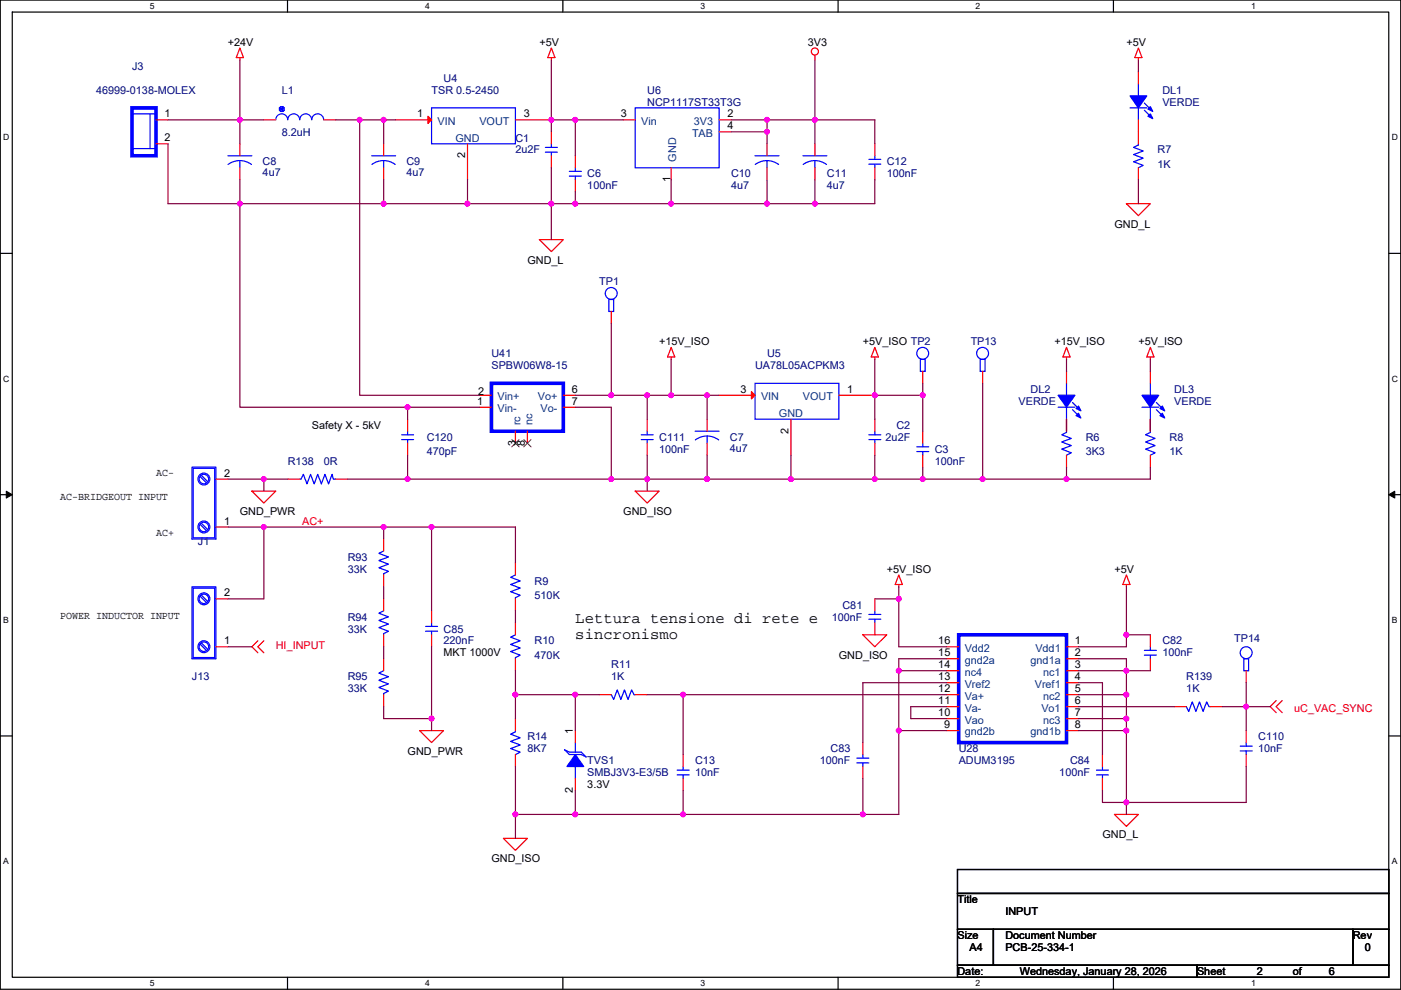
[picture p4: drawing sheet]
<svg xmlns="http://www.w3.org/2000/svg" width="297mm" height="210mm" viewBox="0 0 297 210" stroke-linecap="round" stroke-linejoin="round" font-family="sans-serif">
<path d="M.1 0h296.9v209.8h-296.9zM2.6 2.6h291.8v204.7h-291.8z" fill="none" stroke="#000" stroke-width=".25"/>
<g fill="#fff">
<path d="M31.8 .3h1v2h-1z"/>
<path d="M31.8 207.5h1v2.1h-1z"/>
</g>
<path d="M61 0v2.6M61 207.3v2.5" fill="none" stroke="#000" stroke-width=".25"/>
<g fill="#fff">
<path d="M90.1 .3h1v2h-1z"/>
<path d="M90.1 207.5h1v2.1h-1z"/>
</g>
<path d="M119.3 0v2.6M119.3 207.3v2.5" fill="none" stroke="#000" stroke-width=".25"/>
<g fill="#fff">
<path d="M148.5 .3h1v2h-1z"/>
<path d="M148.5 207.5h1v2.1h-1z"/>
</g>
<path d="M177.7 0v2.6M177.7 207.3v2.5" fill="none" stroke="#000" stroke-width=".25"/>
<g fill="#fff">
<path d="M206.9 .3h1v2h-1z"/>
<path d="M206.9 207.5h1v2.1h-1z"/>
</g>
<path d="M236.1 0v2.6M236.1 207.3v2.5" fill="none" stroke="#000" stroke-width=".25"/>
<g fill="#fff">
<path d="M265.2 .3h1v2h-1z"/>
<path d="M265.2 207.5h1v2.1h-1z"/>
<path d="M.7 28.2h1.3v2h-1.3z"/>
<path d="M295.1 28.2h1.3v2h-1.3z"/>
<path d="M.7 79.3h1.3v2.1h-1.3z"/>
<path d="M295.1 79.3h1.3v2.1h-1.3z"/>
</g>
<path d="M.1 53.7h2.5M294.4 53.7h2.6" fill="none" stroke="#000" stroke-width=".25"/>
<g fill="#fff">
<path d="M.7 130.5h1.2v2h-1.2z"/>
<path d="M295.1 130.5h1.2v2h-1.2z"/>
</g>
<path d="M.1 104.9h2.5M294.4 104.9h2.6" fill="none" stroke="#000" stroke-width=".25"/>
<path d="M1.3 104.2l1.3 .7-1.3 .7zM294.4 104.9l1.3-.7v1.4z" fill="#000" stroke="#000" stroke-width=".21"/>
<g fill="#fff">
<path d="M.7 181.7h1.2v2h-1.2z"/>
<path d="M295.1 181.7h1.2v2h-1.2z"/>
</g>
<path d="M.1 156.1h2.5M294.4 156.1h2.6M203 184.4h91.4v5.1h-91.4zM203 189.5h91.4v7.6h-91.4zM203 197.1h7.6v7.6h-7.6zM210.6 197.1h76.2v7.6h-76.2zM286.8 197.1h7.6v7.6h-7.6zM203 204.7h50.8v2.6h-50.8zM253.8 204.7h40.6v2.6h-40.6z" fill="none" stroke="#000" stroke-width=".25"/>
<g fill="none" stroke="#f00" stroke-width=".25">
<path d="M50.9 10.2l.7 2h-1.5zM50.9 12.2v.5M116.9 10.2l.8 2h-1.6zM116.9 12.2v.5M172.8 11.7v1M241.4 12.2v.5M241.4 15.3v2.5M241.4 10.2l.7 2h-1.5zM33.1 25.4h2.5M33.1 30.5h2.5M50.9 30.5v2.5M50.9 35.6v2.5"/>
<path d="M55.9 25.4h2.6M68.6 25.4h2.6M81.3 30.5v2.5M81.3 35.6v2.5M83.9 25.4h7.6M99.1 30.5v7.6M109.3 25.4h7.6M116.9 28v2.5M116.9 33v2.6M122 38.1v2.6M122 33v2.6M132.1 25.4h2.6"/>
<path d="M142.3 35.6v2.5M152.5 25.4h2.5M152.5 28h2.5M162.6 30.5v2.5M162.6 35.6v2.5M172.8 30.5v2.5M172.8 35.6v2.5M185.5 35.6v2.5M185.5 30.5v2.5M241.4 35.6v2.5M241.4 25.4v5.1M114.4 50.8h5l-2.5 2.6z"/>
<path d="M238.8 43.2h5.1l-2.5 2.5zM129.6 66.1v2.5M142.3 73.7l.8 2h-1.6zM142.3 75.7v.5M185.5 75.7v.5M185.5 73.7l.7 2h-1.5zM195.6 78.8v2.5M208.3 78.8v2.5M226.1 75.7v.5M226.1 73.7l.8 2h-1.5zM226.1 78.8v2.5M243.9 78.8v2.5"/>
<path d="M243.9 75.7v.5M243.9 73.7l.8 2h-1.6zM86.4 94v2.5M86.4 88.9v2.6M101.7 83.8h2.5M101.7 86.4h2.5M109.3 91.5v2.5M111.8 91.5v2.5M119.4 83.8h2.6M119.4 86.4h2.6M137.2 94v2.5M137.2 88.9v2.6"/>
<path d="M149.9 88.9v2.6M149.9 94v2.5M152.5 83.8h7.6M167.7 88.9v7.6M177.9 83.8h7.6M185.5 88.9v2.6M185.5 94v2.5M195.6 96.5v2.6M195.6 91.5v2.5M226.1 96.5v2.6M226.1 88.9v2.6zM243.9 88.9v2.6z"/>
<path d="M243.9 96.5v2.6M45.8 111.8h2.5M45.8 101.6h2.5M53.4 104.2h5.1l-2.6 2.5zM61 101.6h2.6M71.2 101.6h2.5M81.3 114.3v2.6M109.3 119.4v2.5M134.7 104.2h5.1l-2.6 2.5zM45.8 137.2h2.5M45.8 127h2.5M54.7 135.9l-1.3 1.3 1.3 1.3"/>
<path d="M55.9 135.9l-1.2 1.3 1.2 1.3M81.3 127v2.6M81.3 134.6v2.6M81.3 139.7v2.6M81.3 121.9v2.6M91.5 134.6v2.6M91.5 129.6v2.5M109.3 132.1v2.5M109.3 139.7v2.6M109.3 127v2.6M182.9 134.6h5.1l-2.5 2.6zM185.5 132.1v2.5"/>
<path d="M185.5 127v2.6M190.6 124v.5M190.6 121.9l.7 2.1h-1.5zM200.7 139.7h2.6M200.7 137.2h2.6M226.1 137.2h2.6M226.1 139.7h2.6M238.8 124v.5M238.8 121.9l.8 2.1h-1.5zM243.9 139.7v2.6M243.9 134.6v2.6M81.3 147.3v2.6"/>
<path d="M89 155h5l-2.5 2.5zM109.3 152.4v2.6M122 155v2.5M127.1 147.3h2.5M134.7 147.3h2.5M182.9 157.5v2.5M200.7 155h2.6M200.7 152.4h2.6M200.7 149.9h2.6M200.7 147.3h2.6M200.7 144.8h2.6M200.7 142.3h2.6"/>
<path d="M226.1 155h2.6M226.1 142.3h2.6M226.1 144.8h2.6M226.1 147.3h2.6M226.1 149.9h2.6M226.1 152.4h2.6M249 149.9h2.5M256.6 149.9h2.5M264.2 142.3v2.5M264.2 155v2.5M270.6 148.6l-1.3 1.3 1.3 1.3M271.8 148.6l-1.2 1.3 1.2 1.3"/>
<path d="M106.7 177.8h5.1l-2.5 2.6zM109.3 160v2.6M122 165.1v2.6M144.8 165.1v2.6M144.8 160v2.6M182.9 162.6v2.5M233.7 165.1v2.6M233.7 160v2.6M236.3 172.7h5.1l-2.6 2.6zM264.2 160v2.6"/>
<circle cx="172.8" cy="10.9" r=".76"/>
</g>
<g fill="none" stroke="#00f" stroke-width=".25">
<path d="M241.4 17.8v2.5M28 24.2h5.1M28.3 31.5h4.8M31.8 24.2v7.3M48.3 33h5.1M48.4 34.9a4.1 4.1 0 0 1 4.9 0M50.9 34.1v1.5M58.5 25.4a1.26 1.26 0 0 1 1.2-1.2 1.26 1.26 0 0 1 1.3 1.2 1.27 1.27 0 0 1 1.3-1.2 1.27 1.27 0 0 1 1.2 1.2 1.27 1.27 0 0 1 1.3-1.2 1.27 1.27 0 0 1 1.3 1.2 1.27 1.27 0 0 1 1.2-1.2 1.27 1.27 0 0 1 1.3 1.2M59.2 22.9l.3-.3h.5l-.5 1M59.2 22.9v.5l.3 .2M59.2 22.9l1.1 .5M59.5 22.6l.5 1"/>
<path d="M59.5 23.6h.5M60 22.6l.3 .3v.5M60.3 22.9l-1.1 .5M60.3 23.4l-.3 .2M78.8 33h5.1M78.8 34.9a4.1 4.1 0 0 1 5 0M81.3 34.1v1.5M91.5 22.9h17.8v7.6h-17.8zM115.6 31.3h2.6M115.6 32.3h2.6M116.9 32.3v.7M116.9 30.5v.8"/>
<path d="M120.7 37.4h2.6M120.7 36.3h2.6M122 35.6v.7M122 37.4v.7M134.7 22.9h17.8v12.7h-17.8zM160.1 33h5.1M162.6 34.1l1 .1 1.5 .7M162.6 34.1l-1 .1-1.5 .7M162.6 34.1v1.5M170.2 33h5.1M170.3 34.9a4.1 4.1 0 0 1 4.9 0M172.8 34.1v1.5"/>
<path d="M184.2 34.8h2.5M184.2 33.8h2.5M185.5 33v.8M185.5 34.8v.8M239.6 22.9h3.5M241.4 30.5v.3l-1.1 .5 2.1 .7-2.1 .8 2.1 .7-2.1 .8 2.1 .8-1 .5M241.4 22.9v2.5M242.6 21.9l1.6 1.5M242.6 23.4l1.6 1.5M129.1 63.5h1v2.6h-1zM195.1 76.2h1v2.6h-1zM207.8 76.2h1v2.6h-1z"/>
<path d="M40.7 99.1h5.1v15.2h-5.1zM41 99.3h4.5v14.8h-4.5zM85.2 93.2h2.5M85.2 92.2h2.5M86.4 91.5v.7M86.4 93.2v.8M136 93.2h2.5M136 92.2h2.5M137.2 91.5v.7M137.2 93.2v.8M147.4 91.5h5.1M147.4 93.3a4.1 4.1 0 0 1 5 0"/>
<path d="M149.9 92.5v1.5M160.1 81.3h17.8v7.6h-17.8zM184.2 92.2h2.6M184.2 93.2h2.6M185.5 93.2v.8M185.5 91.5v.7M194.4 95.8h2.5M194.4 94.8h2.5M195.6 94v.8M195.6 95.8v.7M224.3 86.4h3.6M226.1 81.3v2.5"/>
<path d="M226.1 86.4v2.5M226.1 91.5v.2l-1 .5 2 .8-2 .7 2 .8-2 .8 2 .7-1 .5M227.4 85.4l1.5 1.5M227.4 86.9l1.5 1.5M242.1 86.4h3.6M243.9 91.5v.2l-1 .5 2 .8-2 .7 2 .8-2 .8 2 .7-1 .5M243.9 81.3v2.5M243.9 86.4v2.5M245.2 85.4l1.5 1.5M245.2 86.9l1.5 1.5M42.5 111.3l1.2 1.2M42.5 101.1l1.2 1.3"/>
<path d="M42.7 111l1.3 1.3M42.7 100.9l1.3 1.2M63.6 101.6h.2l.5-1 .8 2 .7-2 .8 2 .8-2 .7 2 .8-2 .8 2 .7-2 .3 1h.5M81.3 116.9l-1 .5 2.1 .7-2.1 .8 2.1 .8-2.1 .7 2.1 .8-1.1 .5v.2M40.7 124.5h5.1v15.2h-5.1zM41 124.7h4.5v14.8h-4.5zM42.5 136.7l1.2 1.2M42.5 126.5l1.2 1.3M42.7 136.4l1.3 1.3M42.7 126.3l1.3 1.2M81.3 129.6l-1 .5 2.1 .7-2.1 .8 2.1 .8-2.1 .7 2.1 .8-1.1 .5v.2M90.2 133.9h2.6"/>
<path d="M90.2 132.9h2.6M91.5 132.1v.8M91.5 133.9v.7M109.3 134.6l-1 .5 2 .8-2 .8 2 .7-2 .8 2 .8-1 .5v.2M109.3 121.9l-1 .5 2 .8-2 .8 2 .7-2 .8 2 .8-1 .5v.2M184.2 131.3h2.5M184.2 130.3h2.5M185.5 129.6v.7M185.5 131.3v.8M242.6 139h2.6M242.6 137.9h2.6M243.9 137.2v.7"/>
<path d="M243.9 139v.7M263.7 139.7h1v2.6h-1zM81.3 142.3l-1 .5 2.1 .7-2.1 .8 2.1 .8-2.1 .7 2.1 .8-1.1 .5v.2M109.3 155v.2l-1 .5 2 .8-2 .7 2 .8-2 .8 2 .7-1 .5M119.7 159l1 .5h2.6l1 1-1-.5h-2.6zM122 157.5v2M129.6 147.3l.5 1.1 .8-2.1 .7 2.1 .8-2.1 .8 2.1 .7-2.1 .5 1h.3M251.5 149.9l.5 1 .8-2 .8 2 .7-2 .8 2 .7-2 .5 1h.3M262.9 159.3h2.6M262.9 158.3h2.6M264.2 157.5v.8M264.2 159.3v.7"/>
<path d="M122 162.6v2.5M143.6 164.4h2.5M143.6 163.3h2.5M144.8 162.6v.7M144.8 164.4v.7M181.7 161.8h2.5M181.7 160.8h2.5M182.9 160v.8M182.9 161.8v.8M232.5 164.4h2.5M232.5 163.3h2.5M233.7 162.6v.7"/>
<path d="M233.7 164.4v.7"/>
<circle cx="129.6" cy="62.2" r="1.26"/>
<circle cx="195.6" cy="74.9" r="1.26"/>
<circle cx="208.3" cy="74.9" r="1.26"/>
<circle cx="43.2" cy="111.8" r="1.26"/>
<circle cx="43.2" cy="101.6" r="1.26"/>
<circle cx="43.2" cy="101.6" r="1.01"/>
<circle cx="43.2" cy="111.8" r="1.01"/>
<circle cx="43.2" cy="127" r="1.26"/>
<circle cx="43.2" cy="137.2" r="1.26"/>
<circle cx="43.2" cy="127" r="1.01"/>
<circle cx="43.2" cy="137.2" r="1.01"/>
<circle cx="264.2" cy="138.4" r="1.26"/>
</g>
<path d="M28 22.9h5.1v10.1h-5.1zM104.2 81.3h15.2v10.2h-15.2zM203.3 134.6h22.8v22.9h-22.8z" fill="none" stroke="#00f" stroke-width=".76"/>
<g fill="#00f" stroke="#00f" stroke-width=".25">
<path d="M122 160l1.8 2.6h-3.6z" fill-rule="evenodd"/>
<path d="M224.3 83.8h3.6l-1.8 2.6z" fill-rule="evenodd"/>
<path d="M228.7 87.7l.5 1-1-.5z" fill-rule="evenodd"/>
<path d="M228.7 86.1l.5 1-1-.5z" fill-rule="evenodd"/>
<path d="M242.1 83.8h3.6l-1.8 2.6z" fill-rule="evenodd"/>
<path d="M246.4 87.7l.5 1-1-.5z" fill-rule="evenodd"/>
<path d="M246.4 86.1l.5 1-1-.5z" fill-rule="evenodd"/>
<path d="M239.6 20.3h3.5l-1.7 2.6z" fill-rule="evenodd"/>
<path d="M243.9 24.2l.5 1-1-.5z" fill-rule="evenodd"/>
<path d="M243.9 22.6l.5 1-1-.5z" fill-rule="evenodd"/>
</g>
<g fill="#f00" stroke="#f00" stroke-width=".25">
<path d="M159.3 83.1l.8 .7-.8 .8z"/>
<path d="M90.7 24.7l.8 .7-.8 .8z"/>
</g>
<path d="M108.5 93.2l1.6 1.6M110 93.2l-1.5 1.6M111.1 93.2l1.5 1.6M112.6 93.2l-1.6 1.6" fill="none" stroke="#804000" stroke-width=".21"/>
<g fill="none" stroke="#800040" stroke-width=".25">
<path d="M50.9 12.7v12.7M116.9 12.7v12.7M172.8 12.7v12.7M241.4 12.7v2.6M35.6 25.4h15.3M35.6 30.5v12.7h15.3M50.9 25.4v5.1M50.9 25.4h5M50.9 38.1v5.1M71.2 25.4h5.1M76.3 25.4v58.4h25.4M76.3 25.4h5"/>
<path d="M81.3 25.4v5.1M81.3 25.4h2.6M81.3 38.1v5.1M99.1 38.1v5.1M116.9 25.4h5.1M116.9 25.4v2.6M116.9 35.6v7.6M122 25.4v7.6M122 25.4h10.1M142.3 38.1v5.1M155 25.4h7.6M155 28h7.6"/>
<path d="M162.6 25.4h10.2M162.6 25.4v2.6M162.6 28v2.5M162.6 38.1v5.1M172.8 25.4v5.1M172.8 25.4h12.7v5.1M172.8 38.1v5.1M185.5 38.1v5.1h-12.7M241.4 38.1v5.1M50.9 43.2v43.2h35.5M50.9 43.2h30.4M81.3 43.2h17.8"/>
<path d="M99.1 43.2h17.8M116.9 43.2h5.1M116.9 43.2v7.6M122 40.7v2.5M122 43.2h20.3M142.3 43.2h20.3M162.6 43.2h10.2M129.6 68.6v15.2M142.3 76.2v7.6M185.5 76.2v7.6M226.1 76.2v2.6M243.9 76.2v2.6"/>
<path d="M86.4 96.5v5.1h43.2M101.7 86.4h-15.3v2.5M122 83.8h7.6M122 86.4h7.6v15.2M129.6 83.8h7.6M137.2 83.8h5.1M137.2 83.8v5.1M137.2 96.5v5.1M142.3 83.8h7.6M149.9 96.5v5.1M149.9 83.8v5.1M149.9 83.8h2.6"/>
<path d="M167.7 96.5v5.1M185.5 96.5v5.1M185.5 83.8h10.1M185.5 83.8v5.1M195.6 81.3v2.5M195.6 99.1v2.5M195.6 83.8v7.7M208.3 81.3v20.3M226.1 88.9v2.6M226.1 99.1v2.5M243.9 88.9v2.6M243.9 99.1v2.5h-17.8"/>
<path d="M48.3 101.6h7.6M48.3 111.8h7.6M55.9 111.8v15.2h-7.6M55.9 111.8h25.4M55.9 101.6h5.1M55.9 101.6v2.6M73.7 101.6h12.7M81.3 111.8v2.5M81.3 111.8h10.2M91.5 111.8h17.8v7.6M91.5 111.8v17.8M129.6 101.6h7.6"/>
<path d="M137.2 101.6h12.7M137.2 101.6v2.6M149.9 101.6h17.8M167.7 101.6h17.8M185.5 101.6h10.1M195.6 101.6h12.7M208.3 101.6h17.8M48.3 137.2h5.1M81.3 137.2v2.5M81.3 124.5v2.5M91.5 137.2v15.2M109.3 129.6v2.5"/>
<path d="M185.5 127h5.1M190.6 124.5v2.5M190.6 127v10.2h10.1M200.7 139.7h-10.1v2.6M228.7 139.7h10.1v2.6M238.8 134.6v2.6h-10.1M238.8 134.6h5.1M238.8 124.5v10.1M81.3 149.9v2.5h10.2M91.5 152.4v2.6M109.3 142.3v5M109.3 147.3h12.7"/>
<path d="M109.3 147.3v5.1M122 147.3h5.1M122 147.3v7.7M137.2 147.3h7.6M144.8 147.3h55.9M144.8 147.3v12.7M190.6 142.3h10.1M190.6 155h10.1M190.6 142.3v12.7M190.6 155v17.7h-45.8M200.7 149.9h-7.6v2.5h7.6M200.7 144.8h-17.8v12.7"/>
<path d="M228.7 152.4h10.1M228.7 144.8h5v15.2M228.7 147.3h10.1M228.7 149.9h20.3M228.7 142.3h10.1M228.7 155h10.1M238.8 142.3h5.1M238.8 147.3v5.1M238.8 142.3v5M238.8 152.4v2.6M238.8 155v15.2M259.1 149.9h5.1"/>
<path d="M264.2 149.9h5.1M264.2 144.8v5.1M264.2 149.9v5.1M109.3 162.6v10.1M109.3 172.7v5.1M109.3 172.7h35.5M122 167.7v5M144.8 167.7v5M182.9 165.1v7.6M233.7 167.7v2.5h5.1M238.8 170.2v2.5M264.2 162.6v7.6h-25.4"/>
</g>
<g fill="#f0f" stroke="#f0f" stroke-width=".25">
<circle cx="137.2" cy="101.6" r=".5"/>
<circle cx="195.6" cy="83.8" r=".5"/>
<circle cx="185.5" cy="83.8" r=".5"/>
<circle cx="167.7" cy="101.6" r=".5"/>
<circle cx="149.9" cy="101.6" r=".5"/>
<circle cx="195.6" cy="101.6" r=".5"/>
<circle cx="185.5" cy="101.6" r=".5"/>
<circle cx="122" cy="147.3" r=".5"/>
<circle cx="109.3" cy="147.3" r=".5"/>
<circle cx="144.8" cy="147.3" r=".5"/>
<circle cx="142.3" cy="83.8" r=".5"/>
<circle cx="129.6" cy="83.8" r=".5"/>
<circle cx="137.2" cy="83.8" r=".5"/>
<circle cx="190.5" cy="127" r=".5"/>
<circle cx="238.8" cy="134.6" r=".5"/>
<circle cx="190.5" cy="142.2" r=".5"/>
<circle cx="238.8" cy="147.3" r=".5"/>
<circle cx="238.8" cy="142.2" r=".5"/>
<circle cx="238.8" cy="152.4" r=".5"/>
<circle cx="190.5" cy="154.9" r=".5"/>
<circle cx="238.8" cy="170.2" r=".5"/>
<circle cx="238.8" cy="154.9" r=".5"/>
<circle cx="55.9" cy="101.6" r=".5"/>
<circle cx="91.5" cy="152.4" r=".5"/>
<circle cx="86.4" cy="101.6" r=".5"/>
<circle cx="182.9" cy="172.7" r=".5"/>
<circle cx="144.8" cy="172.7" r=".5"/>
<circle cx="122" cy="172.7" r=".5"/>
<circle cx="109.3" cy="172.7" r=".5"/>
<circle cx="264.2" cy="149.9" r=".5"/>
<circle cx="149.9" cy="83.8" r=".5"/>
<circle cx="81.3" cy="111.8" r=".5"/>
<circle cx="55.9" cy="111.8" r=".5"/>
<circle cx="226.1" cy="101.6" r=".5"/>
<circle cx="208.3" cy="101.6" r=".5"/>
<circle cx="91.5" cy="111.8" r=".5"/>
<circle cx="116.9" cy="25.4" r=".5"/>
<circle cx="50.8" cy="25.4" r=".5"/>
<circle cx="122" cy="25.4" r=".5"/>
<circle cx="162.6" cy="25.4" r=".5"/>
<circle cx="172.8" cy="25.4" r=".5"/>
<circle cx="162.6" cy="27.9" r=".5"/>
<circle cx="81.3" cy="43.2" r=".5"/>
<circle cx="50.8" cy="43.2" r=".5"/>
<circle cx="116.9" cy="43.2" r=".5"/>
<circle cx="99.1" cy="43.2" r=".5"/>
<circle cx="122" cy="43.2" r=".5"/>
<circle cx="162.6" cy="43.2" r=".5"/>
<circle cx="142.3" cy="43.2" r=".5"/>
<circle cx="172.8" cy="43.2" r=".5"/>
<circle cx="76.2" cy="25.4" r=".5"/>
<circle cx="81.3" cy="25.4" r=".5"/>
<circle cx="86.4" cy="86.4" r=".5"/>
<circle cx="129.6" cy="101.6" r=".5"/>
</g>
<g font-size="3.3">
<text x="122" y="132.2">Lettura tensione di rete e</text>
<text x="122" y="135.5">sincronismo</text>
</g>
<g font-size="2.3">
<text x="48.3" y="9.7">+24V</text>
<text x="114.4" y="9.7">+5V</text>
<text x="171.3" y="9.7">3V3</text>
<text x="238.8" y="9.7">+5V</text>
<text x="34.9" y="24.9">1</text>
<text x="34.9" y="30">2</text>
<text x="88.5" y="24.9">1</text>
<text x="111.1" y="24.9">3</text>
<text x="131.6" y="24.9">3</text>
<text x="154.2" y="27.4">4</text>
<text x="154.2" y="24.9">2</text>
<text x="98.6" y="33.6" transform="rotate(-90 98.6 33.6)">2</text>
<text x="142.1" y="38.6" transform="rotate(-90 142.1 38.6)">1</text>
<text x="236.3" y="48.3">GND_L</text>
<text x="111.8" y="55.9">GND_L</text>
<text x="139.8" y="73.2">+15V_ISO</text>
<text x="182.9" y="73.2">+5V_ISO TP2</text>
<text x="223.6" y="73.2">+15V_ISO</text>
<text x="241.4" y="73.2">+5V_ISO</text>
<text x="101.4" y="83.9">2</text>
<text x="121.2" y="83.3">6</text>
<text x="157" y="83.3">3</text>
<text x="179.6" y="83.3">1</text>
<text x="101.2" y="85.9">1</text>
<text x="121.2" y="85.9">7</text>
<text x="66.1" y="91">Safety X - 5kV</text>
<text x="109.4" y="94.5" transform="rotate(-90 109.4 94.5)">3</text>
<text x="111.3" y="94.5" transform="rotate(-90 111.3 94.5)">8</text>
<text x="167.2" y="92" transform="rotate(-90 167.2 92)">2</text>
<text x="33.1" y="100.9">AC-</text>
<text x="47.6" y="101.1">2</text>
<text x="12.8" y="106">AC-BRIDGEOUT INPUT</text>
<text x="33.1" y="113.6">AC+</text>
<text x="47.6" y="111.3">1</text>
<text x="50.9" y="109.3">GND_PWR</text>
<text x="132.1" y="109.3">GND_ISO</text>
<text x="188" y="121.5">+5V_ISO</text>
<text x="236.3" y="121.5">+5V</text>
<text x="12.8" y="131.4">POWER INDUCTOR INPUT</text>
<text x="47.6" y="126.5">2</text>
<text x="47.6" y="136.7">1</text>
<text x="198.9" y="136.7">16</text>
<text x="227.9" y="136.7">1</text>
<text x="94" y="139.2">MKT 1000V</text>
<text x="177.9" y="139.7">GND_ISO</text>
<text x="198.9" y="141.7">14</text>
<text x="198.9" y="139.2">15</text>
<text x="227.9" y="141.7">3</text>
<text x="227.9" y="139.2">2</text>
<text x="198.9" y="149.4">11</text>
<text x="198.9" y="146.8">12</text>
<text x="198.9" y="144.3">13</text>
<text x="227.9" y="146.8">5</text>
<text x="227.9" y="144.3">4</text>
<text x="227.9" y="149.4">6</text>
<text x="121.5" y="155.7" transform="rotate(-90 121.5 155.7)">1</text>
<text x="198.9" y="151.9">10</text>
<text x="200.2" y="154.4">9</text>
<text x="227.9" y="151.9">7</text>
<text x="227.9" y="154.4">8</text>
<text x="86.4" y="160.1">GND_PWR</text>
<text x="124.5" y="167.2">3.3V</text>
<text x="121.5" y="168.2" transform="rotate(-90 121.5 168.2)">2</text>
<text x="233.7" y="177.8">GND_L</text>
<text x="104.2" y="182.9">GND_ISO</text>
<text x="203" y="191.6">Title</text>
<text x="213.2" y="194.1">INPUT</text>
<text x="203" y="199.2">Size</text>
<text x="205.5" y="201.7">A4</text>
<text x="213.2" y="199.2">Document Number</text>
<text x="213.2" y="201.7">PCB-25-334-1</text>
<text x="286.8" y="199.2">Rev</text>
<text x="289.4" y="201.7">0</text>
<text x="203" y="206.8">Date:</text>
<text x="216.2" y="206.8">Wednesday, January 28, 2026</text>
<text x="253.8" y="206.8">Sheet</text>
<text x="266.5" y="206.8">2</text>
<text x="274.1" y="206.8">of</text>
<text x="281.7" y="206.8">6</text>
</g>
<g font-size="2.3" fill="#000080">
<text x="28" y="14.8">J3</text>
<text x="94" y="17.3">U4</text>
<text x="20.4" y="19.9">46999-0138-MOLEX</text>
<text x="59.8" y="19.9">L1</text>
<text x="91.5" y="19.9">TSR 0.5-2450</text>
<text x="137.2" y="19.9">U6</text>
<text x="137.2" y="22.4">NCP1117ST33T3G</text>
<text x="246.4" y="19.9">DL1</text>
<text x="246.4" y="22.4">VERDE</text>
<text x="59.8" y="28.7">8.2uH</text>
<text x="55.7" y="35.1">C8</text>
<text x="86.2" y="35.1">C9</text>
<text x="109.3" y="30">C1</text>
<text x="109.3" y="32.6">2u2F</text>
<text x="188" y="35.1">C12</text>
<text x="245.4" y="32.6">R7</text>
<text x="245.4" y="35.6">1K</text>
<text x="55.7" y="37.4">4u7</text>
<text x="86.2" y="37.4">4u7</text>
<text x="124.5" y="37.6">C6</text>
<text x="124.5" y="40.2">100nF</text>
<text x="155" y="37.6">C10</text>
<text x="155" y="40.2">4u7</text>
<text x="175.3" y="37.6">C11</text>
<text x="175.3" y="40.2">4u7</text>
<text x="188" y="37.6">100nF</text>
<text x="127.1" y="60.5">TP1</text>
<text x="104.2" y="75.7">U41</text>
<text x="162.6" y="75.7">U5</text>
<text x="205.8" y="73.2">TP13</text>
<text x="104.2" y="78.3">SPBW06W8-15</text>
<text x="160.1" y="78.3">UA78L05ACPKM3</text>
<text x="218.5" y="83.4">DL2</text>
<text x="249" y="83.4">DL3</text>
<text x="216" y="85.9">VERDE</text>
<text x="249" y="85.9">VERDE</text>
<text x="90.5" y="93.5">C120</text>
<text x="139.8" y="93.5">C111</text>
<text x="154.7" y="93.5">C7</text>
<text x="154.7" y="95.8">4u7</text>
<text x="187.8" y="93.5">2u2F</text>
<text x="190.1" y="91">C2</text>
<text x="230.2" y="93.5">R6</text>
<text x="248" y="93.5">R8</text>
<text x="61" y="98.6">R138</text>
<text x="68.6" y="98.6">0R</text>
<text x="90.5" y="96.6">470pF</text>
<text x="139.8" y="96.1">100nF</text>
<text x="198.2" y="96.1">C3</text>
<text x="198.2" y="98.6">100nF</text>
<text x="230.2" y="96.6">3K3</text>
<text x="248" y="96.6">1K</text>
<text x="42" y="115.6">J1</text>
<text x="73.7" y="118.9">R93</text>
<text x="73.7" y="121.5">33K</text>
<text x="113.3" y="124">R9</text>
<text x="73.7" y="131.6">R94</text>
<text x="113.3" y="127">510K</text>
<text x="176.3" y="131.6">100nF</text>
<text x="178.6" y="129.1">C81</text>
<text x="73.7" y="134.2">33K</text>
<text x="94" y="134.2">C85</text>
<text x="94" y="136.7">220nF</text>
<text x="113.3" y="136.7">R10</text>
<text x="246.4" y="136.7">C82</text>
<text x="261.7" y="136.2">TP14</text>
<text x="113.3" y="139.7">470K</text>
<text x="129.6" y="141.8">R11</text>
<text x="246.4" y="139.2">100nF</text>
<text x="40.7" y="144.3">J13</text>
<text x="73.7" y="144.3">R95</text>
<text x="73.7" y="146.9">33K</text>
<text x="129.6" y="144.3">1K</text>
<text x="251.5" y="144.3">R139</text>
<text x="251.5" y="146.9">1K</text>
<text x="111.8" y="157">R14</text>
<text x="111.8" y="159.6">8K7</text>
<text x="176.1" y="159.6">C83</text>
<text x="203.3" y="159.6">U28</text>
<text x="266.8" y="157">C110</text>
<text x="266.8" y="159.6">10nF</text>
<text x="124.5" y="162.1">TVS1</text>
<text x="124.5" y="164.6">SMBJ3V3-E3/5B</text>
<text x="147.4" y="162.1">C13</text>
<text x="147.4" y="164.6">10nF</text>
<text x="173.8" y="162.1">100nF</text>
<text x="203.3" y="162.1">ADUM3195</text>
<text x="224.6" y="164.6">100nF</text>
<text x="226.9" y="162.1">C84</text>
</g>
<g font-size="2.3" fill="#004080">
<text x="92.8" y="26.5">VIN</text>
<text x="101.6" y="26.5">VOUT</text>
<text x="136" y="26.5">Vin</text>
<text x="146.7" y="29">TAB</text>
<text x="147.1" y="26.5">3V3</text>
<text x="96.6" y="30">GND</text>
<text x="143.4" y="34.3" transform="rotate(-90 143.4 34.3)">GND</text>
<text x="105.5" y="84.9">Vin+</text>
<text x="105.5" y="87.4">Vin-</text>
<text x="114" y="84.9">Vo+</text>
<text x="114.6" y="87.4">Vo-</text>
<text x="161.4" y="84.9">VIN</text>
<text x="165.2" y="88.4">GND</text>
<text x="170.2" y="84.9">VOUT</text>
<text x="110.3" y="90.2" transform="rotate(-90 110.3 90.2)">rc</text>
<text x="112.9" y="90.2" transform="rotate(-90 112.9 90.2)">nc</text>
<text x="204.5" y="143.3">nc4</text>
<text x="204.5" y="140.8">gnd2a</text>
<text x="204.5" y="138.2">Vdd2</text>
<text x="218.5" y="140.8">gnd1a</text>
<text x="219.5" y="138.2">Vdd1</text>
<text x="221.2" y="143.3">nc1</text>
<text x="204.5" y="148.4">Va+</text>
<text x="204.5" y="145.8">Vref2</text>
<text x="219.4" y="145.8">Vref1</text>
<text x="221.2" y="148.4">nc2</text>
<text x="204.5" y="156">gnd2b</text>
<text x="204.5" y="153.5">Vao</text>
<text x="204.5" y="150.9">Va-</text>
<text x="218.5" y="156">gnd1b</text>
<text x="220.8" y="150.9">Vo1</text>
<text x="221.2" y="153.5">nc3</text>
</g>
<g font-size="2.3" fill="#f00">
<text x="64.1" y="111.3">AC+</text>
<text x="58.5" y="137.7">HI_INPUT</text>
<text x="274.4" y="150.9">uC_VAC_SYNC</text>
</g>
<g font-size="1.8">
<text x="31.8" y="1.9">5</text>
<text x="90.1" y="1.9">4</text>
<text x="148.5" y="1.9">3</text>
<text x="206.9" y="1.9">2</text>
<text x="265.2" y="1.9">1</text>
<text x=".7" y="29.8">D</text>
<text x="295.1" y="29.8">D</text>
<text x=".7" y="81">C</text>
<text x="295.1" y="81">C</text>
<text x=".7" y="132.1">B</text>
<text x="295.1" y="132.1">B</text>
<text x=".7" y="183.3">A</text>
<text x="295.1" y="183.3">A</text>
<text x="31.8" y="209.2">5</text>
<text x="90.1" y="209.2">4</text>
<text x="148.5" y="209.2">3</text>
<text x="206.9" y="209.2">2</text>
<text x="265.2" y="209.2">1</text>
</g>
</svg>
